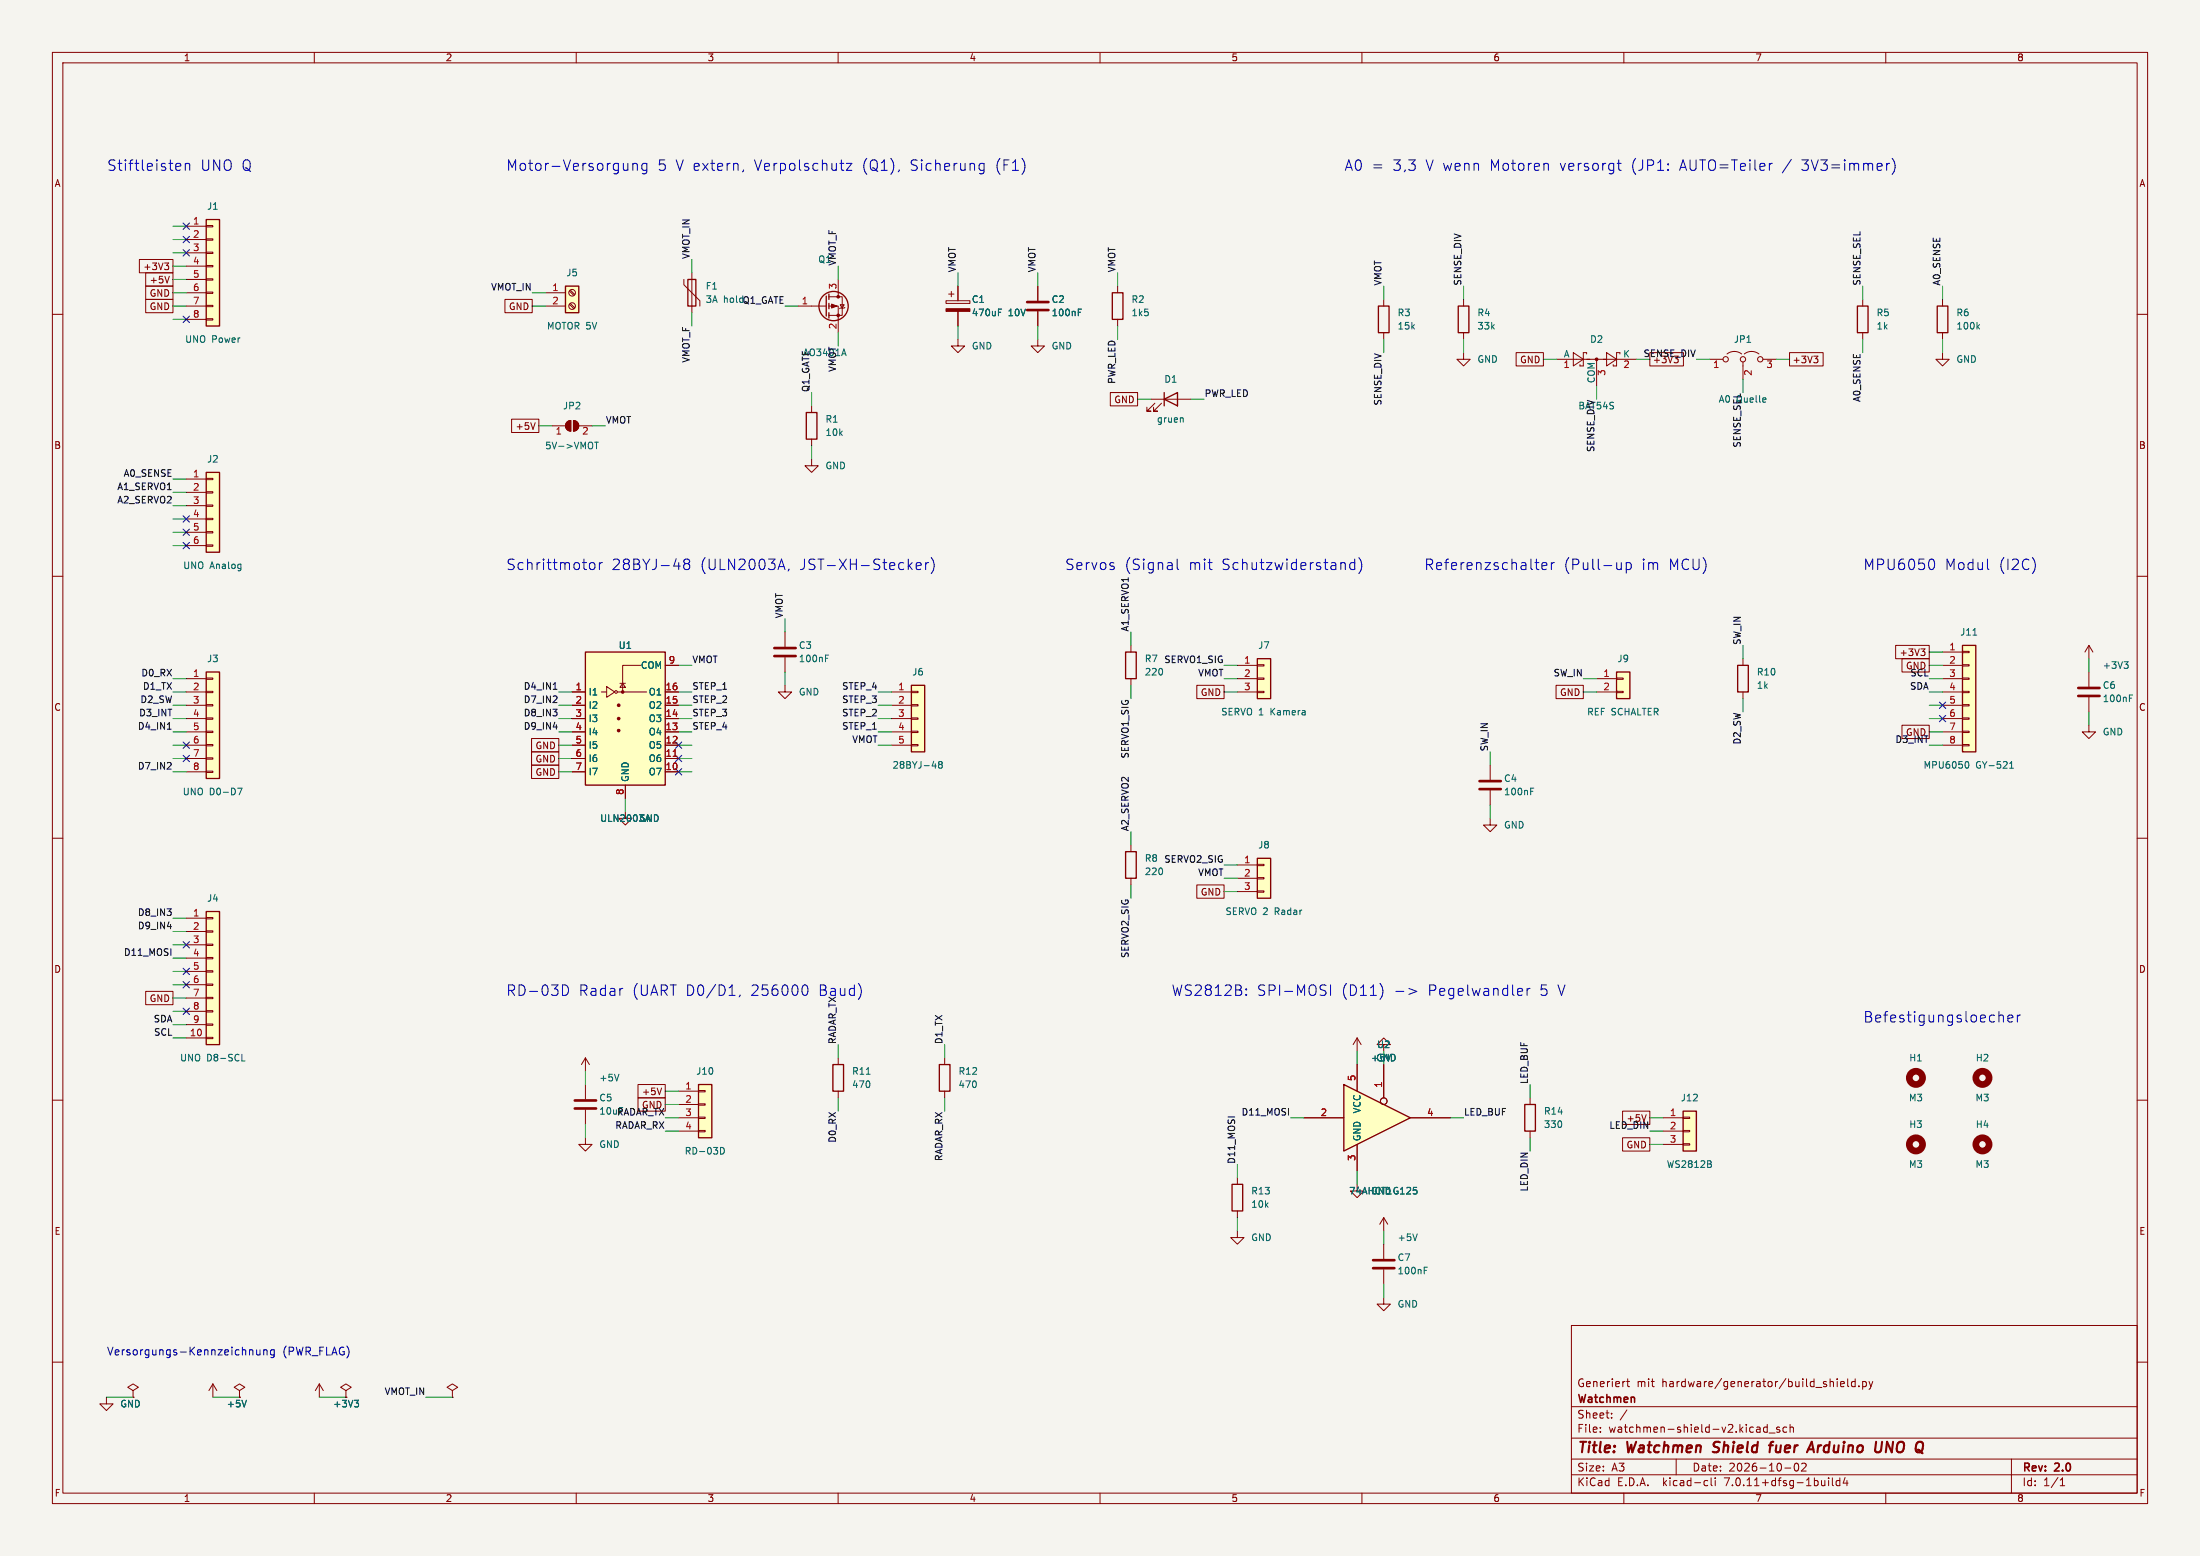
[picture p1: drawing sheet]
<svg xmlns="http://www.w3.org/2000/svg" width="420mm" height="297mm" viewBox="0 0 420 297" stroke-linecap="round" stroke-linejoin="round" font-family="sans-serif">
<path d="M0 0h420v297h-420z" fill="#f5f4ef" stroke="#f5f4ef" stroke-width=".19"/>
<g fill="none" stroke="#840000" stroke-width=".19">
<path d="M10 10h400v277h-400zM12 12h396v273h-396zM60 10v2M110 10v2M160 10v2M210 10v2M260 10v2M310 10v2M360 10v2M10 60h2M35.6 55.9h3.8M35.6 58.4h3.8"/>
<path d="M35.6 43.2h3.8M35.6 45.7h3.8M35.6 48.3h3.8M35.6 50.8h3.8M35.6 53.3h3.8M39.4 58.3h1.2v.2h-1.2zM39.4 55.8h1.2v.2h-1.2zM39.4 53.2h1.2v.3h-1.2zM39.4 50.7h1.2v.2h-1.2zM39.4 48.1h1.2v.3h-1.2zM39.4 45.6h1.2v.2h-1.2zM39.4 43.1h1.2v.2h-1.2z"/>
<path d="M104.1 55.9h3.8M104.1 58.4h3.8M108.7 58.1l.9 .8M108.7 55.5l.9 .9M108.9 57.9l.8 .9M108.9 55.4l.8 .8M130.6 53.3v1.1l3 3v1M132.1 52.1v7.6M152.4 58.4h5.3M158.2 58.4h1.8v5.1M158.2 56.6h2.6v3.6h-2.6M160 53.3v3.3"/>
<path d="M160.4 58.2h.8l-.4 .6zM161.3 58.7l-1 .2M180.6 57.4h4.6v.5h-4.6zM181.1 56.1h1M181.6 55.6v1M182.9 54.6v2.8M182.9 59.4v2.8M198.1 54.6v2.8M198.1 59.4v2.8M213.4 54.6v1.3M264.2 57.2v1.2M279.4 57.2v1.2"/>
<path d="M355.6 57.2v1.2M370.8 57.2v1.2M408 60h2M35.6 61h3.8M39.4 60.8h1.2v.3h-1.2zM154.9 77.5v1.2M182.9 64.8v1.2h1.2l-1.2 1.3-1.3-1.3h1.3M198.1 64.8v1.2h1.3l-1.3 1.3-1.3-1.3h1.3M213.4 61v1.2M219.7 76.2h7.6M220.5 77l-1.6 1.5h.8h-.8v-.8M221.7 77l-1.5 1.5h.8h-.8v-.8"/>
<path d="M264.2 63.5v1.3M279.4 67.3v1.3h1.3l-1.3 1.3-1.3-1.3h1.3M279.4 63.5v1.3M297.2 68.6h15.2M300.4 67.3l1.9 1.3-1.9 1.3zM302.9 67.6v-.3h-.6v2.6h-.7v-.3M304.8 68.6v5.1M306.7 67.3l1.9 1.3-1.9 1.3zM309.2 67.6v-.3h-.6v2.6h-.6v-.3M326.4 68.6h2.5M329.7 67.6a2.26 2.26 0 0 1 2.8 0M332.7 69.1v3.3"/>
<path d="M333 67.6a2.26 2.26 0 0 1 2.8 0M336.5 68.6h2.6M355.6 63.5v1.3M370.8 67.3v1.3h1.3l-1.3 1.3-1.2-1.3h1.2M370.8 63.5v1.3M105.4 81.3h2.5M108.3 80.5l.7-.2v2a1.02 1.02 0 0 1-1-.7 1.02 1.02 0 0 1 .3-1.1zM109.5 80.3a1.02 1.02 0 0 1 1 1 1.02 1.02 0 0 1-1 1zM110.5 81.3h2.5M154.9 87.6v1.3h1.3l-1.3 1.3-1.2-1.3h1.2M154.9 83.8v1.3M10 110h2"/>
<path d="M408 110h2M35.6 129.5h3.8M35.6 132.1h3.8M35.6 139.7h3.8M35.6 137.2h3.8M35.6 134.6h3.8M39.4 139.6h1.2v.2h-1.2zM39.4 137h1.2v.3h-1.2zM39.4 134.5h1.2v.2h-1.2zM39.4 132h1.2v.2h-1.2zM39.4 129.4h1.2v.3h-1.2zM109.2 132.1h2.6"/>
<path d="M109.2 139.7h2.6M109.2 137.2h2.6M109.2 134.6h2.6M114.8 132.1h1M115.8 131.1l1.5 1-1.5 1zM117.9 132.1h5.5M118.4 130.4h1M118.9 130.4l.5 .8h-1zM122.3 127h-3.4v5.1M127 127h2.5M127 132.1h2.5M127 139.7h2.5"/>
<path d="M127 137.2h2.5M127 134.6h2.5M149.9 130.8v1.3h1.2l-1.2 1.3-1.3-1.3h1.3M149.9 120.7v2.7M149.9 125.5v2.8M170.2 132.1h3.8M170.2 139.7h3.8M170.2 137.2h3.8M170.2 134.6h3.8M174 139.6h1.3v.2h-1.3zM174 137h1.3v.3h-1.3zM174 134.5h1.3v.2h-1.3z"/>
<path d="M174 132h1.3v.2h-1.3zM215.9 123.2v1.3M215.9 129.5v1.3M236.2 127h3.8M236.2 129.5h3.8M236.2 132.1h3.8M240 132h1.3v.2h-1.3zM240 129.4h1.3v.3h-1.3zM240 126.9h1.3v.2h-1.3zM304.8 129.5h3.8M304.8 132.1h3.8M308.6 132h1.3v.2h-1.3z"/>
<path d="M308.6 129.4h1.3v.3h-1.3zM332.7 125.7v1.3M332.7 132.1v1.3M370.8 127h3.8M370.8 129.5h3.8M370.8 132.1h3.8M370.8 139.7h3.8M370.8 137.2h3.8M370.8 134.6h3.8M370.8 124.5h3.8M374.6 139.6h1.3v.2h-1.3zM374.6 137h1.3v.3h-1.3z"/>
<path d="M374.6 134.5h1.3v.2h-1.3zM374.6 132h1.3v.2h-1.3zM374.6 129.4h1.3v.3h-1.3zM374.6 126.9h1.3v.2h-1.3zM374.6 124.3h1.3v.3h-1.3zM398.8 138.4v1.3h1.2l-1.2 1.3-1.3-1.3h1.3M398.8 123.2l-.8 1.3M398.8 123.2v2.5M398.8 123.2l.7 1.3M10 160h2M35.6 147.3h3.8M35.6 144.8h3.8"/>
<path d="M35.6 142.2h3.8M39.4 147.2h1.2v.2h-1.2zM39.4 144.7h1.2v.2h-1.2zM39.4 142.1h1.2v.3h-1.2zM109.2 147.3h2.6M109.2 144.8h2.6M109.2 142.2h2.6M119.4 154.9v1.3h1.2l-1.2 1.3-1.3-1.3h1.3M119.4 149.9v2.5M127 147.3h2.5M127 144.8h2.5M127 142.2h2.5"/>
<path d="M170.2 142.2h3.8M174 142.1h1.3v.3h-1.3zM284.5 156.2v1.3h1.2l-1.2 1.3-1.3-1.3h1.3M284.5 146.1v2.7M284.5 150.9v2.8M370.8 142.2h3.8M374.6 142.1h1.3v.3h-1.3zM408 160h2M35.6 175.3h3.8M35.6 177.8h3.8M39.4 177.7h1.2v.2h-1.2zM39.4 175.1h1.2v.3h-1.2z"/>
<path d="M215.9 161.3v1.3M215.9 167.6v1.3M236.2 165.1h3.8M236.2 167.6h3.8M236.2 170.2h3.8M240 170.1h1.3v.2h-1.3zM240 167.5h1.3v.3h-1.3zM240 165h1.3v.2h-1.3zM35.6 198.1h3.8M35.6 180.3h3.8M35.6 182.9h3.8M35.6 185.4h3.8"/>
<path d="M35.6 188h3.8M35.6 190.5h3.8M35.6 193h3.8M35.6 195.6h3.8M39.4 198h1.2v.2h-1.2zM39.4 195.5h1.2v.2h-1.2zM39.4 192.9h1.2v.3h-1.2zM39.4 190.4h1.2v.2h-1.2zM39.4 187.8h1.2v.3h-1.2zM39.4 185.3h1.2v.2h-1.2zM39.4 182.8h1.2v.2h-1.2zM39.4 180.2h1.2v.3h-1.2z"/>
<path d="M259.1 198.1l-.8 1.3M259.1 198.1v2.6M259.1 198.1l.7 1.3M264.2 199.4h1.2l-1.2-1.3-1.3 1.3h1.3v1.3M10 210h2M111.8 217.2v1.2h1.2l-1.2 1.3-1.3-1.3h1.3M160 201.9v1.3M160 208.3v1.3M180.3 201.9v1.3M180.3 208.3v1.3M292.1 209.6v1.2M292.1 215.9v1.3"/>
<path d="M408 210h2M259.1 226.1v1.2h1.2l-1.2 1.3-1.3-1.3h1.3M10 260h2M264.2 247.6v1.3h1.2l-1.2 1.3-1.3-1.3h1.3M300 253h108v32h-108zM408 260h2M20.3 266.7v1.3h1.3l-1.3 1.2-1.3-1.2h1.3M25.4 265.4l1-.6-1-.6-1 .6 1 .6v1.3M25.4 266.7h.1M40.6 264.2l-.7 1.2M40.6 264.2v2.5M40.6 264.2l.8 1.2"/>
<path d="M45.7 265.4l1-.6-1-.6-1 .6 1 .6v1.3M45.7 266.7h.1M61 264.2l-.8 1.2M61 264.2v2.5M61 264.2l.7 1.2M66 265.4l1.1-.6-1.1-.6-1 .6 1 .6v1.3M66 266.7h.1M86.4 265.4l1-.6-1-.6-1.1 .6 1.1 .6v1.3M86.4 266.7h.1M300 278.5h108M300 274.5h108M300 268.5h108"/>
<path d="M305.5 273.2v.2M305.5 272.5v.1M307.7 270.5v.2M307.7 269.8v.1M310.5 263.7h.6M310.6 269.1l-1.3 1.9M310.7 263.2v1.3l.4 .2M320 278.5v3M337.4 271.9v1.5M337.4 272.5l-.5-.1-.2 .3 .1 .6h.6M337.7 273.5h1.2M339.7 272.5l-.3-.1-.2 .2v.2l.5 .2v.3h-.5"/>
<path d="M341.1 272.5l-.4-.1-.3 .3 .1 .6h.6M341.7 272.5l.2-.1 .4 .1 .1 .9M341.7 271.9v1.5M342.7 279.4l.2-.1a.8 .8 0 0 1 .5 .7 .8 .8 0 0 1-.5 .8 1 1 0 0 1-.2-1.4zM343.9 279.4l.6-.1 .2 .1 .1 .3-.9 1.1h.9M350.7 263.2v.1M350.7 263.7v1M351.4 264.2l.7-.2-.1-.2-.4-.1-.2 .2v.7h.6M352.7 263.2v1.3l.2 .2M354.2 263.8l-.5-.1-.3 .3 .2 .6h.6M354.2 263.2v1.5M354.9 264.5v.2"/>
<path d="M355.6 263.8l.4-.1 .3 .3-.1 .6h-.6M355.6 263.7v1.5M356.8 263.7l.4 1M357.2 264.7l-.4 .5M357.5 263.7l-.3 1M384 278.5v6.5M60 285v2M110 285v2M160 285v2M210 285v2M260 285v2M300 281.5h108"/>
<path d="M310 285v2M325.6 282.6l.4 .1M326 283.5l-.4 .1M326.7 282.1v1.3l.2 .2M327.4 282.1v.1M327.4 282.6v1M340.7 280.2h1.2M349.1 282.1v.1M349.1 282.6v1M349.8 282.1v1.3l.2 .2M351.2 282.7l-.4-.1-.3 .3 .2 .6h.5M351.2 282.1v1.5"/>
<path d="M352.2 282l-.3 1.1h.9M352.6 282.6v1M360 285v2M393.3 283.6h.9M393.3 282.5l.4-.4v1.5"/>
<circle cx="109.2" cy="58.4" r=".63"/>
<circle cx="109.2" cy="55.9" r=".63"/>
<circle cx="329.4" cy="68.6" r=".51"/>
<circle cx="332.7" cy="68.6" r=".51"/>
<circle cx="336" cy="68.6" r=".51"/>
<circle cx="117.6" cy="132.1" r=".25"/>
</g>
<path d="M327 277.1l.2 .1M327.3 275.4l-.1 .6M337.7 275.9h.8M338.5 275.2l-.4 .1-.1 .2-.2 1.7M345.2 276.6h1M345.9 275.2l.4 2M360 277.2l.3-2 .8 2" fill="none" stroke="#840000" stroke-width=".4"/>
<g fill="#ffffc2" stroke="#ffffc2" stroke-width=".19">
<path d="M107.9 54.6h2.6v5.1h-2.6z"/>
<path d="M39.4 174h2.5v25.4h-2.5z"/>
<path d="M240 163.8h2.6v7.7h-2.6z"/>
<path d="M240 125.7h2.6v7.7h-2.6z"/>
<path d="M111.8 124.5h15.2v25.4h-15.2z"/>
<path d="M374.6 123.2h2.6v20.3h-2.6z"/>
<path d="M308.6 128.3h2.5v5.1h-2.5z"/>
<path d="M39.4 41.9h2.5v20.3h-2.5z"/>
<path d="M174 130.8h2.5v12.7h-2.5z"/>
<path d="M39.4 128.3h2.5v20.3h-2.5z"/>
</g>
<g fill="none" stroke="#840000" stroke-width=".25">
<path d="M39.4 41.9h2.5v20.3h-2.5zM107.9 54.6h2.6v5.1h-2.6zM131.3 53.3h1.5v5.1h-1.5zM157.7 56.5v3.8M158.2 56.1v1.1M158.2 57.9v1M158.2 59.7v1M212.3 55.9h2.1v5.1h-2.1zM263.1 58.4h2.1v5.1h-2.1zM278.4 58.4h2v5.1h-2zM354.6 58.4h2v5.1h-2zM369.8 58.4h2.1v5.1h-2.1z"/>
<path d="M153.9 78.7h2.1v5.1h-2.1zM222.2 76.2l2.6-1.3v2.6zM222.2 74.9v2.6M39.4 128.3h2.5v20.3h-2.5zM111.8 124.5h15.2v25.4h-15.2zM174 130.8h2.5v12.7h-2.5zM214.9 124.5h2v5h-2zM240 125.7h2.6v7.7h-2.6zM308.6 128.3h2.5v5.1h-2.5zM331.7 127h2.1v5.1h-2.1zM374.6 123.2h2.6v20.3h-2.6zM39.4 174h2.5v25.4h-2.5z"/>
<path d="M214.9 162.6h2v5h-2zM240 163.8h2.6v7.7h-2.6zM159 203.2h2v5.1h-2zM179.3 203.2h2.1v5.1h-2.1zM291.1 210.8h2v5.1h-2z"/>
<circle cx="159.1" cy="58.4" r="2.79"/>
</g>
<g fill="none" stroke="#006464" stroke-width=".19">
<path d="M190.6 59.6h.4M190.6 59h.6M205.9 59.6h.4M205.9 59h.6M161.1 66.6l.4 1.3M225.7 79.7l.2 .2v.7M377.5 62.3l.4 .5M377.9 62l-.5 .4M113.5 84.4h.7M113.9 84.4v1.3M157.6 125.6h.4M157.6 125h.6"/>
<path d="M376.6 121.2h.8M405.5 126.3h.8l-.5 .5M406 126.8l.3 .2v.3l-.3 .3M45.4 150.4h.8l-.5 1.3M178 146.2h.7M179.4 145.9l-.2-.2 .2-.3h.2l.3 .2-.3 .3M179.4 145.9l-.2 .2v.4l.2 .1h.4l.1-.2v-.3l-.3-.2M179.4 145.9h.2M292.2 151h.4M292.2 150.4h.6M375.4 145.4a.68 .68 0 0 1 .5 .6 .68 .68 0 0 1-.5 .6M383.7 146.6h.7"/>
<path d="M383.7 145.7l.3-.3v1.2M46.2 202.5h.6M165.4 205h.7M47 267.3l-.4 1.2M67.7 267.3h.7l-.4 .5M68.2 267.8l.2 .2v.3l-.2 .2"/>
</g>
<path d="M196.1 59.2h4.1M196.1 57.7h4.1M147.8 125.2h4.1M147.8 123.7h4.1M282.4 150.6h4.1M282.4 149.1h4.1" fill="none" stroke="#840000" stroke-width=".51"/>
<g fill="#840000" stroke="#840000" stroke-width=".19">
<path d="M180.6 58.9h4.6v.5h-4.6z"/>
<path d="M158.7 58l1.1 .4-1.1 .4z"/>
<path d="M108.3 80.5l.7-.2v2a1.02 1.02 0 0 1-1-.7 1.02 1.02 0 0 1 .3-1.1z"/>
<path d="M109.5 80.3a1.02 1.02 0 0 1 1 1 1.02 1.02 0 0 1-1 1z"/>
<circle cx="304.8" cy="68.6" r=".25"/>
<circle cx="118.1" cy="139.4" r=".25"/>
<circle cx="118.1" cy="137.2" r=".25"/>
<circle cx="118.1" cy="134.6" r=".25"/>
<circle cx="118.9" cy="132.1" r=".25"/>
<circle cx="160" cy="60.2" r=".25"/>
<circle cx="160" cy="56.6" r=".25"/>
</g>
<path d="M128.5 144.4h.7" fill="none" stroke="#a90000" stroke-width=".19"/>
<g fill="none" stroke="#840000" stroke-width="1.3">
<circle cx="365.8" cy="205.7" r="1.27"/>
<circle cx="365.8" cy="218.4" r="1.27"/>
<circle cx="378.5" cy="205.7" r="1.27"/>
<circle cx="378.5" cy="218.4" r="1.27"/>
</g>
<path d="M256.5 207l12.7 6.4-12.7 6.3z" fill="#ffffc2"/>
<path d="M39.4 90.2h2.5v15.2h-2.5zM133.3 207h2.6v10.2h-2.6zM256.5 207l12.7 6.4-12.7 6.3zM321.3 212.1h2.5v7.6h-2.5zM235.2 226.1h2v5h-2z" fill="none" stroke="#840000" stroke-width=".25"/>
<g fill="none" stroke="#840000" stroke-width=".19">
<path d="M26.6 49.5h6.4v2.6h-6.4zM27.8 57.1h5.2v2.6h-5.2zM27.8 52.1h5.2v2.5h-5.2zM27.8 54.6h5.2v2.6h-5.2zM31.4 50.2h.8l-.4 .5M32 50.7l.2 .2v.3l-.2 .3M32.3 52.7l-.4 1.3M96.4 57.1h5.2v2.6h-5.2zM182.9 54.6v2.8M182.9 59.4v2.8M198.1 54.6v2.8M198.1 59.4v2.8"/>
<path d="M212 74.9h5.2v2.6h-5.2zM289.4 67.3h5.2v2.6h-5.2zM315 67.3h6.4v2.6h-6.4zM320.4 69l-.3 .3M341.6 67.3h6.4v2.6h-6.4zM346.3 68h.7l-.4 .5M346.8 68.5l.2 .2v.3l-.2 .3M35.6 91.4h3.8M35.6 94h3.8M35.6 96.5h3.8M35.6 99.1h3.8M39.4 98.9h1.2v.3h-1.2z"/>
<path d="M39.4 96.4h1.2v.2h-1.2zM39.4 93.9h1.2v.2h-1.2zM39.4 91.3h1.2v.3h-1.2zM97.7 80h5.2v2.6h-5.2zM102.2 80.7l-.5 1.3M35.6 101.6h3.8M35.6 104.1h3.8M39.4 104h1.2v.3h-1.2zM39.4 101.5h1.2v.2h-1.2zM109.2 132.1h2.6M109.2 139.7h2.6M109.2 137.2h2.6"/>
<path d="M109.2 134.6h2.6M127 132.1h2.5M127 139.7h2.5M127 137.2h2.5M127 134.6h2.5M127 127h2.5M228.5 130.8h5.2v2.6h-5.2zM297.1 130.8h5.2v2.6h-5.2zM361.9 123.2h6.4v2.5h-6.4zM363.1 125.7h5.2v2.6h-5.2zM363.1 138.4h5.2v2.6h-5.2zM366.7 123.9h.8l-.4 .4"/>
<path d="M367.2 124.3l.3 .3v.3l-.3 .2M398.8 128.3v2.8M398.8 133.1v2.8M101.5 141h5.2v2.5h-5.2zM101.5 143.5h5.2v2.6h-5.2zM101.5 146h5.2v2.6h-5.2zM109.2 147.3h2.6M109.2 144.8h2.6M109.2 142.2h2.6M119.4 149.9v2.5M127 147.3h2.5M127 144.8h2.5"/>
<path d="M127 142.2h2.5M228.5 168.9h5.2v2.6h-5.2zM27.8 189.2h5.2v2.6h-5.2zM111.8 201.9v2.6M111.8 207v2.8M111.8 211.8v2.8M111.8 201.9l-.8 1.3M111.8 201.9l.7 1.3M121.8 209.5h5.2v2.6h-5.2zM121.8 207h5.2v2.6h-5.2zM126.3 207.7l-.4 1.3M129.5 213.4h3.8"/>
<path d="M129.5 215.9h3.8M129.5 208.3h3.8M129.5 210.8h3.8M133.3 215.8h1.3v.2h-1.3zM133.3 213.2h1.3v.3h-1.3zM133.3 210.7h1.3v.2h-1.3zM133.3 208.2h1.3v.2h-1.3zM248.9 213.4h7.6M259.1 203.2v5.1M259.1 218.4v5.1M264.2 203.2v6.4M269.2 213.4h7.7"/>
<path d="M309.8 212.1h5.2v2.5h-5.2zM309.8 217.2h5.2v2.5h-5.2zM314.3 212.8l-.5 1.2M317.5 213.4h3.8M317.5 215.9h3.8M317.5 218.4h3.8M321.3 218.3h1.3v.3h-1.3zM321.3 215.8h1.3v.2h-1.3zM321.3 213.2h1.3v.3h-1.3zM236.2 234.9v1.3h1.3l-1.3 1.3-1.3-1.3h1.3M236.2 224.8v1.3M236.2 231.1v1.3"/>
<path d="M264.2 232.4v2.5M264.2 237.5v2.8M264.2 232.4l-.8 1.3M264.2 232.4l.7 1.3M264.2 242.3v2.8M25.4 266.7h.1M45.7 266.7h.1M66 266.7h.1"/>
<circle cx="264.2" cy="210.2" r=".63"/>
</g>
<g fill="none" stroke="#006464" stroke-width=".19">
<path d="M190.6 59.6h.4M190.6 59h.6M205.9 59.6h.4M205.9 59h.6M406.5 133.3h.4M406.5 132.7h.6M118.2 205l-.5 1.3M137.6 219a.64 .64 0 0 1 .7 .7 .64 .64 0 0 1-.7 .6zM269.8 226.6h.6M270 227.1h.3l.2 .3-.1 .4-.4 .1M270.6 235.5l-.5 1.3M326.6 222.2l.1 .2-.1 .4"/>
<path d="M326.6 221.7v.3M271.9 242.5h.4M271.9 241.9h.6M47 267.3l-.4 1.2M67.7 267.3h.7l-.4 .5M68.2 267.8l.2 .2v.3l-.2 .2"/>
</g>
<g fill="#ffffc2" stroke="#ffffc2" stroke-width=".19">
<path d="M321.3 212.1h2.5v7.6h-2.5z"/>
<path d="M39.4 90.2h2.5v15.2h-2.5z"/>
<path d="M133.3 207h2.6v10.2h-2.6z"/>
</g>
<path d="M396.7 132.8h4.1M396.7 131.3h4.1M109.7 211.6h4.1M109.7 210.1h4.1M262.1 242.1h4.1M262.1 240.5h4.1" fill="none" stroke="#840000" stroke-width=".51"/>
<path d="M32 139.2h.7M105.6 131.6h.7" fill="none" stroke="#0f0f0f" stroke-width=".19"/>
<g fill="none" stroke="#0000c2" stroke-width=".19">
<path d="M33.8 31.2l.6 .1 .1 .4-.9 .2M34.4 32.4l-.6 .1M35.4 31.4a.5 .5 0 0 1 .8 .1v1M35.4 31.2v1.3M119.9 31.2v1.3M119.9 32.3l-.1 .1M120.8 31.4a.5 .5 0 0 1 .9 .1v1M120.8 31.2v1.3M123.5 31.3l-.6-.1-.4 .4v.5l.2 .3h.8M123.5 31.2v1.6a.54 .54 0 0 1-.9 .3M142 32.4l-.2 .4M160.3 31.2h.8"/>
<path d="M160.9 32.5h.2M161.6 31.2h1l-1 1.3h1M187.1 31.3l.2-.1 .6 .1M187.1 32.4h.8M187.9 31.2v1.6a.54 .54 0 0 1-.9 .3M295.3 31.2l.3 .3v1M308.7 31.2h.8M309 30.5v1.7l.1 .2 .4 .1M338.4 31.2l-.4 .1M360.7 31.2l-.3 .1-.2 .3M361.2 30.2a2.29 2.29 0 0 1 0 3.1M112.6 107.6a.54 .54 0 0 1 .6-.2 .54 .54 0 0 1 .4 .4v.5a.54 .54 0 0 1-.6 .4 .54 .54 0 0 1-.5-.4z"/>
<path d="M114.4 107.4v1.3M115 107.4l-.4 .1-.2 .3M128.6 108.1h1.3M130.9 107.6l-.4 .4 .1 .5 .3 .2 .6-.1 .2-.3-.1-.5-.3-.2M130.9 107.6l-.4-.4 .1-.3 .3-.2 .6 .1 .2 .3-.1 .3-.3 .2M130.9 107.6h.4M148.7 108.1h1M149.2 106.7l.7 2M150.6 108.6l-.2 .4M174.9 108.1l1-.2-.1-.4-.6-.1-.3 .3 .1 .9h.8M176.7 107.4v1.3M177.3 107.4l-.4 .1-.2 .3"/>
<path d="M177.8 106.4a2.29 2.29 0 0 1 0 3.1M224.7 106.7v1.7l.3 .3M258.6 107.5l-.5-.1-.4 .4v.5l.2 .3h.7M258.6 106.7v2M259.4 106.4a2.29 2.29 0 0 1 0 3.1M294.4 108.1l.9-.2-.1-.4-.6-.1-.2 .3 .1 .9h.7M296.2 107.4v1.3M296.7 107.4l-.3 .1-.2 .3M309.5 108.5a.54 .54 0 0 1-.8 .1M309.5 107.4v1.3M310.5 107.5l.5-.1 .4 .4v.5l-.2 .3h-.7M310.5 107.4v2"/>
<path d="M368.8 106.7a1.25 1.25 0 0 1 0 2M379.5 108.6l.2 .1M388.5 107.3v1.3M107.4 188a1.05 1.05 0 0 1 1.1 .6 1.05 1.05 0 0 1-.4 1.3l-.7 .1M139.2 190h1.1M141.3 189.9l-.2 .4M153.4 188.1a.47 .47 0 0 1 .7 .3 1.03 1.03 0 0 1-.5 1.6l-.2-.1M237.9 189.8v.2M237.9 188.8v.1M252.9 188l.2 .1M253 189.2v.6M254 188v2"/>
<path d="M263.7 188.1l.1 .2a2.37 2.37 0 0 1-.1 2.1M266.5 189.2h1.5M269 188.7l1.5 .5-1.5 .6M290.4 188.7l.2 .1 .1 .3-1 .2M290.6 189.9l-.2 .1M291.5 188.7v1.3M292.1 188.7l-.4 .1-.2 .2M381.7 193.8h.7l.1 1.3M383.3 194.4l1-.2-.1-.4-.6-.1-.3 .3 .1 1h.8M385.1 193.7v1.4M385.7 193.7l-.4 .1-.2 .3M47.8 257.6h.3l.2 .3v.7"/>
<path d="M49 257.6l.1 1h.3l.2-.1M49.6 257.6v1M50.3 257.8l.3-.2 .3 .1 .1 .9M50.3 257.6v1M52.3 257.7l-.4-.1-.3 .3 .2 .7h.5M52.3 257.6v1.3l-.2 .2h-.4"/>
</g>
<g fill="none" stroke="#009600" stroke-width=".19">
<path d="M33 53.3h2.6M33 50.8h2.6M33 45.7h2.6M33 43.2h2.6M33 58.4h2.6M33 55.9h2.6M33 48.3h2.6M101.6 58.4h2.5M101.6 55.9h2.5M132.1 49.5v2.6M132.1 59.7v2.5M149.9 58.4h2.5"/>
<path d="M160 50.8v2.5M182.9 52.1v2.5M198.1 52.1v2.5M213.4 52.1v2.5M264.2 54.6v2.6M279.4 54.6v2.6M355.6 54.6v2.6M370.8 54.6v2.6M33 61h2.6M154.9 74.9v2.6M160 63.5v2.5M182.9 62.2v2.6"/>
<path d="M198.1 62.2v2.6M213.4 62.2v2.6M217.2 76.2h2.5M227.3 76.2h2.6M264.2 64.8v2.5M279.4 64.8v2.5M294.6 68.6h2.6M304.8 73.7v2.5M312.4 68.6h2.6M323.8 68.6h2.6M332.7 72.4v2.5M339.1 68.6h2.5"/>
<path d="M355.6 64.8v2.5M370.8 64.8v2.5M33 94h2.6M33 99.1h2.6M33 96.5h2.6M33 91.4h2.6M102.9 81.3h2.5M113 81.3h2.6M154.9 85.1v2.5M33 104.1h2.6M33 101.6h2.6M149.9 118.1v2.6"/>
<path d="M33 134.6h2.6M33 137.2h2.6M33 132.1h2.6M33 129.5h2.6M33 139.7h2.6M106.7 134.6h2.5M106.7 137.2h2.5M106.7 132.1h2.5M106.7 139.7h2.5M129.5 127h2.6M129.5 134.6h2.6M129.5 137.2h2.6"/>
<path d="M129.5 132.1h2.6M129.5 139.7h2.6M149.9 128.3v2.5M167.6 134.6h2.6M167.6 137.2h2.6M167.6 132.1h2.6M167.6 139.7h2.6M215.9 120.7v2.5M215.9 130.8v2.6M233.7 127h2.5M233.7 132.1h2.5M233.7 129.5h2.5"/>
<path d="M302.3 132.1h2.5M302.3 129.5h2.5M332.7 123.2v2.5M332.7 133.4v2.5M368.3 124.5h2.5M368.3 127h2.5M368.3 134.6h2.5M368.3 137.2h2.5M368.3 132.1h2.5M368.3 129.5h2.5M368.3 139.7h2.5M398.8 125.7v2.6"/>
<path d="M398.8 135.9v2.5M33 142.2h2.6M33 144.8h2.6M33 147.3h2.6M106.7 142.2h2.5M106.7 144.8h2.5M106.7 147.3h2.5M119.4 152.4v2.5M129.5 142.2h2.6M129.5 144.8h2.6M129.5 147.3h2.6M167.6 142.2h2.6"/>
<path d="M215.9 158.8v2.5M284.5 143.5v2.6M284.5 153.7v2.5M368.3 142.2h2.5M33 177.8h2.6M33 175.3h2.6M215.9 168.9v2.6M233.7 165.1h2.5M233.7 167.6h2.5M233.7 170.2h2.5M33 195.6h2.6M33 193h2.6"/>
<path d="M33 198.1h2.6M33 182.9h2.6M33 180.3h2.6M33 190.5h2.6M33 188h2.6M33 185.4h2.6M160 199.4v2.5M180.3 199.4v2.5M111.8 204.5v2.5M111.8 214.6v2.6M127 215.9h2.5M127 213.4h2.5"/>
<path d="M127 210.8h2.5M127 208.3h2.5M160 209.6v2.5M180.3 209.6v2.5M246.4 213.4h2.5M259.1 200.7v2.5M264.2 200.7v2.5M276.9 213.4h2.5M292.1 207v2.6M292.1 217.2v2.5M315 215.9h2.5M315 218.4h2.5"/>
<path d="M315 213.4h2.5M236.2 222.2v2.6M236.2 232.4v2.5M259.1 223.5v2.6M264.2 234.9v2.6M264.2 245.1v2.5M20.3 266.7h5.1M40.6 266.7h5.1M61 266.7h5M81.3 266.7h5.1"/>
</g>
<g fill="none" stroke="#000084" stroke-width=".19">
<path d="M35 42.6l1.2 1.2M35 47.7l1.2 1.2M35 45.1l1.2 1.2M36.2 42.6l-1.2 1.2M36.2 47.7l-1.2 1.2M36.2 45.1l-1.2 1.2M35 60.4l1.2 1.2M36.2 60.4l-1.2 1.2M35 98.5l1.2 1.2M36.2 98.5l-1.2 1.2M35 101l1.2 1.2M35 103.5l1.2 1.2"/>
<path d="M36.2 101l-1.2 1.2M36.2 103.5l-1.2 1.2M370.2 136.6l1.2 1.2M370.2 134l1.2 1.2M371.4 136.6l-1.2 1.2M371.4 134l-1.2 1.2M35 141.6l1.2 1.2M35 144.2l1.2 1.2M36.2 141.6l-1.2 1.2M36.2 144.2l-1.2 1.2M128.9 141.6l1.2 1.2M128.9 144.2l1.2 1.2"/>
<path d="M128.9 146.7l1.2 1.2M130.1 141.6l-1.2 1.2M130.1 144.2l-1.2 1.2M130.1 146.7l-1.2 1.2M35 179.7l1.2 1.2M36.2 179.7l-1.2 1.2M35 192.4l1.2 1.2M35 184.8l1.2 1.2M35 187.4l1.2 1.2M36.2 192.4l-1.2 1.2M36.2 184.8l-1.2 1.2M36.2 187.4l-1.2 1.2"/>
</g>
<path d="M128.5 144.4h.7" fill="none" stroke="#a90000" stroke-width=".19"/>
<g font-size="2.8" fill="#0000c2">
<text x="20.3" y="32.8">Stiftleisten</text>
<text x="38.2" y="32.8">UNO Q</text>
<text x="96.5" y="32.8">Motor-Versorgung</text>
<text x="125.4" y="32.8">5 V extern,</text>
<text x="144" y="32.8">Verpolschutz</text>
<text x="164.6" y="32.8">(Q1),</text>
<text x="173.8" y="32.8">Sicherung</text>
<text x="190.2" y="32.8">(F1)</text>
<text x="256.5" y="32.8">A0 =</text>
<text x="265.8" y="32.8">3,3</text>
<text x="272.1" y="32.8">V wenn</text>
<text x="284.4" y="32.8">Motoren</text>
<text x="297.8" y="32.8">versorgt</text>
<text x="311.5" y="32.8">(JP1:</text>
<text x="320.8" y="32.8">AUTO=Teiler</text>
<text x="340.5" y="32.8">/</text>
<text x="344.2" y="32.8">3V3=immer)</text>
<text x="96.5" y="109">Schrittmotor</text>
<text x="116.7" y="109">28BYJ-48</text>
<text x="133.6" y="109">(ULN2003A,</text>
<text x="152.6" y="109">JST-XH-Stecker)</text>
<text x="203.2" y="109">Servos</text>
<text x="214.6" y="109">(Signal</text>
<text x="226.8" y="109">mit</text>
<text x="233.2" y="109">Schutzwiderstand)</text>
<text x="271.8" y="109">Referenzschalter</text>
<text x="298.4" y="109">(Pull-up</text>
<text x="313.3" y="109">im</text>
<text x="318.5" y="109">MCU)</text>
<text x="355.6" y="109">MPU6050</text>
<text x="371.2" y="109">Modul</text>
<text x="381.5" y="109">(I2C)</text>
<text x="96.5" y="190.3">RD-03D</text>
<text x="110.4" y="190.3">Radar</text>
<text x="120.6" y="190.3">(UART D0/D1,</text>
<text x="143.3" y="190.3">256000</text>
<text x="156.3" y="190.3">Baud)</text>
<text x="223.5" y="190.3">WS2812B:</text>
<text x="239.9" y="190.3">SPI-MOSI</text>
<text x="256" y="190.3">(D11)</text>
<text x="272.6" y="190.3">Pegelwandler</text>
<text x="294" y="190.3">5 V</text>
<text x="355.6" y="195.3">Befestigungsloecher</text>
</g>
<g font-size="2.8" fill="#840000">
<text x="301" y="277.9">Title:</text>
<text x="310.6" y="277.9">Watchmen</text>
<text x="327.9" y="277.9">Shield</text>
<text x="339.5" y="277.9">fuer</text>
<text x="347.7" y="277.9">Arduino</text>
<text x="361.2" y="277.9">UNO</text>
</g>
<g font-size="2.1" fill="#0000c2">
<text x="20.3" y="258.8">Versorgungs-Kennzeichnung</text>
<text x="53.9" y="258.8">(PWR_FLAG)</text>
</g>
<g font-size="2.1" fill="#840000">
<text x="301" y="268.2">Watchmen</text>
<text x="301" y="265">Generiert</text>
<text x="312.4" y="265">mit</text>
<text x="317.3" y="265">hardware/generator/build_shield.py</text>
<text x="301" y="273.7">File:</text>
<text x="301" y="271">Sheet:</text>
<text x="307.1" y="273.7">watchmen-shield-v2.kicad_sch</text>
<text x="301" y="281.1">Size:</text>
<text x="307.6" y="281.1">A3</text>
<text x="323" y="281.1">Date:</text>
<text x="330" y="281.1">2026-10-02</text>
<text x="386" y="281.3">Rev:</text>
<text x="392.4" y="281.3">2.0</text>
<text x="301" y="283.9">KiCad</text>
<text x="308.7" y="283.9">E.D.A.</text>
<text x="317.6" y="283.9">kicad-cli</text>
<text x="329.5" y="283.9">7.0.11+dfsg-1build4</text>
<text x="386" y="283.9">Id:</text>
<text x="390.1" y="283.9">1/1</text>
</g>
<g font-size="1.8" fill="#840000">
<text x="35" y="11.9">1</text>
<text x="85" y="11.9">2</text>
<text x="135" y="11.9">3</text>
<text x="185" y="11.9">4</text>
<text x="235" y="11.9">5</text>
<text x="285" y="11.9">6</text>
<text x="335" y="11.9">7</text>
<text x="385" y="11.9">8</text>
<text x="10.3" y="35.9">A</text>
<text x="408.3" y="35.9">A</text>
<text x="27.3" y="51.8">+3V3</text>
<text x="28.5" y="59.4">GND</text>
<text x="28.5" y="54.3">+5V</text>
<text x="28.5" y="56.8">GND</text>
<text x="97.1" y="59.4">GND</text>
<text x="290.1" y="69.5">GND</text>
<text x="342.1" y="69.5">+3V3</text>
<text x="212.6" y="77.2">GND</text>
<text x="98.3" y="82.2">+5V</text>
<text x="10.3" y="85.9">B</text>
<text x="408.2" y="85.9">B</text>
<text x="362.5" y="125.4">+3V3</text>
<text x="363.8" y="128">GND</text>
<text x="10.3" y="135.9">C</text>
<text x="229.1" y="133">GND</text>
<text x="297.7" y="133">GND</text>
<text x="408.2" y="135.9">C</text>
<text x="102.1" y="143.2">GND</text>
<text x="102.1" y="145.7">GND</text>
<text x="102.1" y="148.3">GND</text>
<text x="229.1" y="171.1">GND</text>
<text x="10.3" y="185.9">D</text>
<text x="408.2" y="185.9">D</text>
<text x="28.5" y="191.5">GND</text>
<text x="122.5" y="209.2">+5V</text>
<text x="310.4" y="219.4">GND</text>
<text x="10.3" y="235.9">E</text>
<text x="408.3" y="235.9">E</text>
<text x="10.3" y="285.9">F</text>
<text x="35" y="286.9">1</text>
<text x="85" y="286.9">2</text>
<text x="135" y="286.9">3</text>
<text x="185" y="286.9">4</text>
<text x="235" y="286.9">5</text>
<text x="285" y="286.9">6</text>
<text x="335" y="286.9">7</text>
<text x="385" y="286.9">8</text>
<text x="408.3" y="285.9">F</text>
</g>
<g font-size="1.8" fill="#006464">
<text x="39.4" y="40.2">J1</text>
<text x="108" y="52.9">J5</text>
<text x="156.1" y="50.4">Q1</text>
<text x="134.6" y="55.5">F1</text>
<text x="134.6" y="58">3A</text>
<text x="185.4" y="58">C1</text>
<text x="200.7" y="58">C2</text>
<text x="215.9" y="58">R2</text>
<text x="35.2" y="65.6">UNO Power</text>
<text x="104.3" y="63.1">MOTOR 5V</text>
<text x="185.4" y="60.6">470uF</text>
<text x="192.5" y="60.6">10V</text>
<text x="200.7" y="60.6">100nF</text>
<text x="215.9" y="60.6">1k5</text>
<text x="266.7" y="60.6">R3</text>
<text x="266.7" y="63.1">15k</text>
<text x="282" y="60.6">R4</text>
<text x="282" y="63.1">33k</text>
<text x="303.5" y="65.6">D2</text>
<text x="330.9" y="65.6">JP1</text>
<text x="358.2" y="60.6">R5</text>
<text x="358.2" y="63.1">1k</text>
<text x="373.4" y="60.6">R6</text>
<text x="373.4" y="63.1">100k</text>
<text x="185.4" y="66.9">GND</text>
<text x="200.7" y="66.9">GND</text>
<text x="282" y="69.4">GND</text>
<text x="298.4" y="68.3">A</text>
<text x="309.8" y="68.3">K</text>
<text x="373.4" y="69.4">GND</text>
<text x="222.2" y="73.3">D1</text>
<text x="304.5" y="73.2" transform="rotate(-90 304.5 73.2)">COM</text>
<text x="328" y="77.1">A0</text>
<text x="107.4" y="78.3">JP2</text>
<text x="157.5" y="80.9">R1</text>
<text x="157.5" y="83.4">10k</text>
<text x="220.8" y="80.9">gruen</text>
<text x="39.4" y="88.5">J2</text>
<text x="104" y="86">5V-&gt;VMOT</text>
<text x="157.5" y="89.8">GND</text>
<text x="34.9" y="108.8">UNO Analog</text>
<text x="118" y="124.1">U1</text>
<text x="152.4" y="124.1">C3</text>
<text x="240.1" y="124.1">J7</text>
<text x="374.1" y="121.5">J11</text>
<text x="39.4" y="126.6">J3</text>
<text x="122.2" y="127.9">COM</text>
<text x="152.4" y="126.6">100nF</text>
<text x="174.1" y="129.1">J6</text>
<text x="218.4" y="126.6">R7</text>
<text x="218.4" y="129.1">220</text>
<text x="308.7" y="126.6">J9</text>
<text x="335.3" y="129.1">R10</text>
<text x="335.3" y="131.7">1k</text>
<text x="401.3" y="127.9">+3V3</text>
<text x="401.3" y="131.7">C6</text>
<text x="112.3" y="132.9">I1</text>
<text x="112.3" y="135.5">I2</text>
<text x="123.7" y="135.5">O2</text>
<text x="123.7" y="132.9">O1</text>
<text x="152.4" y="132.9">GND</text>
<text x="233" y="136.8">SERVO 1</text>
<text x="242.6" y="136.8">Kamera</text>
<text x="302.9" y="136.8">REF SCHALTER</text>
<text x="401.3" y="134.2">100nF</text>
<text x="112.3" y="138">I3</text>
<text x="112.3" y="140.6">I4</text>
<text x="112.3" y="143.1">I5</text>
<text x="123.7" y="143.1">O5</text>
<text x="123.7" y="140.6">O4</text>
<text x="123.7" y="138">O3</text>
<text x="401.3" y="140.6">GND</text>
<text x="112.3" y="145.6">I6</text>
<text x="112.3" y="148.2">I7</text>
<text x="120.2" y="149.4" transform="rotate(-90 120.2 149.4)">GND</text>
<text x="123.7" y="148.2">O7</text>
<text x="123.7" y="145.6">O6</text>
<text x="170.3" y="146.9">28BYJ-48</text>
<text x="287" y="149.5">C4</text>
<text x="367.1" y="146.9">MPU6050</text>
<text x="377.2" y="146.9">GY-521</text>
<text x="34.8" y="152">UNO D0-D7</text>
<text x="287" y="152">100nF</text>
<text x="114.5" y="157.1">ULN2003A</text>
<text x="121.9" y="157.1">GND</text>
<text x="287" y="158.3">GND</text>
<text x="218.4" y="164.7">R8</text>
<text x="218.4" y="167.2">220</text>
<text x="240.1" y="162.2">J8</text>
<text x="39.4" y="172.3">J4</text>
<text x="233.9" y="174.9">SERVO 2</text>
<text x="243.4" y="174.9">Radar</text>
<text x="34.3" y="202.8">UNO D8-SCL</text>
<text x="261.6" y="202.8">+5V</text>
<text x="262.6" y="202.8">GND</text>
<text x="262.8" y="200.3">U2</text>
<text x="364.4" y="202.8">H1</text>
<text x="377.1" y="202.8">H2</text>
<text x="114.3" y="206.6">+5V</text>
<text x="132.8" y="205.3">J10</text>
<text x="162.6" y="207.9">470</text>
<text x="162.6" y="205.3">R11</text>
<text x="182.9" y="207.9">470</text>
<text x="182.9" y="205.3">R12</text>
<text x="114.3" y="210.4">C5</text>
<text x="259.9" y="212.6" transform="rotate(-90 259.9 212.6)">VCC</text>
<text x="294.7" y="213">R14</text>
<text x="294.7" y="215.5">330</text>
<text x="320.8" y="210.4">J12</text>
<text x="364.3" y="210.4">M3</text>
<text x="364.4" y="215.5">H3</text>
<text x="377" y="210.4">M3</text>
<text x="377.1" y="215.5">H4</text>
<text x="114.3" y="219.3">GND</text>
<text x="130.6" y="220.6">RD-03D</text>
<text x="259.9" y="217.9" transform="rotate(-90 259.9 217.9)">GND</text>
<text x="318.1" y="223.1">WS2812B</text>
<text x="364.3" y="223.1">M3</text>
<text x="377" y="223.1">M3</text>
<text x="238.8" y="230.7">10k</text>
<text x="238.8" y="228.2">R13</text>
<text x="257.5" y="228.2">74AHCT1G125</text>
<text x="261.6" y="228.2">GND</text>
<text x="238.8" y="237.1">GND</text>
<text x="266.7" y="237.1">+5V</text>
<text x="266.7" y="240.9">C7</text>
<text x="266.7" y="243.4">100nF</text>
<text x="266.7" y="249.8">GND</text>
<text x="22.9" y="268.8">GND</text>
<text x="43.2" y="268.8">+5V</text>
<text x="63.5" y="268.8">+3V3</text>
</g>
<g font-size="1.8" fill="#a90000">
<text x="36.8" y="42.9">1</text>
<text x="36.8" y="45.5">2</text>
<text x="36.8" y="48">3</text>
<text x="36.8" y="50.5">4</text>
<text x="36.8" y="53.1">5</text>
<text x="36.8" y="55.6">6</text>
<text x="36.8" y="58.2">7</text>
<text x="105.3" y="55.6">1</text>
<text x="105.3" y="58.2">2</text>
<text x="153" y="58.2">1</text>
<text x="159.8" y="55.3" transform="rotate(-90 159.8 55.3)">3</text>
<text x="36.8" y="60.7">8</text>
<text x="159.8" y="62.9" transform="rotate(-90 159.8 62.9)">2</text>
<text x="298.4" y="70.6">1</text>
<text x="306.8" y="71.8" transform="rotate(-90 306.8 71.8)">3</text>
<text x="309.8" y="70.6">2</text>
<text x="327" y="70.6">1</text>
<text x="334.7" y="71.8" transform="rotate(-90 334.7 71.8)">2</text>
<text x="337.1" y="70.6">3</text>
<text x="106" y="83.3">1</text>
<text x="111.1" y="83.3">2</text>
<text x="36.8" y="91.2">1</text>
<text x="36.8" y="93.7">2</text>
<text x="36.8" y="96.3">3</text>
<text x="36.8" y="98.8">4</text>
<text x="36.8" y="101.3">5</text>
<text x="36.8" y="103.9">6</text>
<text x="372" y="124.2">1</text>
<text x="36.8" y="129.3">1</text>
<text x="36.8" y="131.8">2</text>
<text x="109.8" y="131.8">1</text>
<text x="127" y="131.8">16</text>
<text x="127.6" y="126.7">9</text>
<text x="171.4" y="131.8">1</text>
<text x="237.4" y="126.7">1</text>
<text x="237.4" y="129.3">2</text>
<text x="237.4" y="131.8">3</text>
<text x="306" y="129.3">1</text>
<text x="306" y="131.8">2</text>
<text x="372" y="126.7">2</text>
<text x="372" y="129.3">3</text>
<text x="372" y="131.8">4</text>
<text x="36.8" y="134.4">3</text>
<text x="36.8" y="136.9">4</text>
<text x="109.8" y="134.4">2</text>
<text x="109.8" y="136.9">3</text>
<text x="127" y="136.9">14</text>
<text x="127" y="134.4">15</text>
<text x="171.4" y="134.4">2</text>
<text x="171.4" y="136.9">3</text>
<text x="372" y="134.4">5</text>
<text x="372" y="136.9">6</text>
<text x="36.8" y="139.4">5</text>
<text x="36.8" y="142">6</text>
<text x="109.8" y="139.4">4</text>
<text x="109.8" y="142">5</text>
<text x="127" y="142">12</text>
<text x="127" y="139.4">13</text>
<text x="171.4" y="139.4">4</text>
<text x="171.4" y="142">5</text>
<text x="372" y="139.4">7</text>
<text x="372" y="142">8</text>
<text x="36.8" y="144.5">7</text>
<text x="36.8" y="147.1">8</text>
<text x="109.8" y="144.5">6</text>
<text x="109.8" y="147.1">7</text>
<text x="127" y="147.1">10</text>
<text x="127" y="144.5">11</text>
<text x="119.1" y="151.8" transform="rotate(-90 119.1 151.8)">8</text>
<text x="237.4" y="164.8">1</text>
<text x="237.4" y="167.4">2</text>
<text x="237.4" y="169.9">3</text>
<text x="36.8" y="175">1</text>
<text x="36.8" y="177.5">2</text>
<text x="36.8" y="180.1">3</text>
<text x="36.8" y="182.6">4</text>
<text x="36.8" y="185.2">5</text>
<text x="36.8" y="187.7">6</text>
<text x="36.8" y="190.2">7</text>
<text x="36.2" y="197.9">10</text>
<text x="36.8" y="192.8">8</text>
<text x="36.8" y="195.3">9</text>
<text x="130.7" y="208">1</text>
<text x="258.8" y="206.4" transform="rotate(-90 258.8 206.4)">5</text>
<text x="263.9" y="207.7" transform="rotate(-90 263.9 207.7)">1</text>
<text x="130.7" y="210.6">2</text>
<text x="130.7" y="213.1">3</text>
<text x="130.7" y="215.6">4</text>
<text x="252" y="213.1">2</text>
<text x="272.3" y="213.1">4</text>
<text x="318.7" y="213.1">1</text>
<text x="318.7" y="215.6">2</text>
<text x="258.8" y="221.7" transform="rotate(-90 258.8 221.7)">3</text>
<text x="318.7" y="218.2">3</text>
</g>
<g font-size="1.8" fill="#0f0f0f">
<text x="131.7" y="49.5" transform="rotate(-90 131.7 49.5)">VMOT_IN</text>
<text x="159.7" y="50.8" transform="rotate(-90 159.7 50.8)">VMOT_F</text>
<text x="182.5" y="52.1" transform="rotate(-90 182.5 52.1)">VMOT</text>
<text x="197.8" y="52.1" transform="rotate(-90 197.8 52.1)">VMOT</text>
<text x="213" y="52.1" transform="rotate(-90 213 52.1)">VMOT</text>
<text x="93.7" y="55.5">VMOT_IN</text>
<text x="138.1" y="58">holdQ1_GATE</text>
<text x="263.8" y="54.6" transform="rotate(-90 263.8 54.6)">VMOT</text>
<text x="279" y="54.6" transform="rotate(-90 279 54.6)">SENSE_DIV</text>
<text x="355.2" y="54.6" transform="rotate(-90 355.2 54.6)">SENSE_SEL</text>
<text x="370.5" y="54.6" transform="rotate(-90 370.5 54.6)">A0_SENSE</text>
<text x="131.7" y="69.3" transform="rotate(-90 131.7 69.3)">VMOT_F</text>
<text x="153.2" y="68.2">AO3401A</text>
<text x="159.7" y="71.1" transform="rotate(-90 159.7 71.1)">VMOT</text>
<text x="313.7" y="68.2">SENSE_DIV</text>
<text x="315.4" y="69.5">+3V3</text>
<text x="154.6" y="74.9" transform="rotate(-90 154.6 74.9)">Q1_GATE</text>
<text x="213" y="73.4" transform="rotate(-90 213 73.4)">PWR_LED</text>
<text x="229.9" y="75.9">PWR_LED</text>
<text x="263.8" y="77.5" transform="rotate(-90 263.8 77.5)">SENSE_DIV</text>
<text x="331.5" y="77.1">Quelle</text>
<text x="355.2" y="76.8" transform="rotate(-90 355.2 76.8)">A0_SENSE</text>
<text x="115.6" y="80.9">VMOT</text>
<text x="301.2" y="78.3">BAT54S</text>
<text x="304.4" y="86.4" transform="rotate(-90 304.4 86.4)">SENSE_DIV</text>
<text x="332.4" y="85.5" transform="rotate(-90 332.4 85.5)">SENSE_SEL</text>
<text x="22.3" y="93.6">A1_SERVO1</text>
<text x="23.5" y="91.1">A0_SENSE</text>
<text x="22.3" y="96.2">A2_SERVO2</text>
<text x="149.5" y="118.1" transform="rotate(-90 149.5 118.1)">VMOT</text>
<text x="215.6" y="120.7" transform="rotate(-90 215.6 120.7)">A1_SERVO1</text>
<text x="332.4" y="123.2" transform="rotate(-90 332.4 123.2)">SW_IN</text>
<text x="26.9" y="129.2">D0_RX</text>
<text x="27.2" y="131.7">D1_TX</text>
<text x="99.9" y="131.7">D4_IN1</text>
<text x="132.1" y="126.7">VMOT</text>
<text x="132.1" y="131.7">STEP_1</text>
<text x="160.7" y="131.7">STEP_4</text>
<text x="222.2" y="126.7">SERVO1_SIG</text>
<text x="228.6" y="129.2">VMOT</text>
<text x="296.5" y="129.2">SW_IN</text>
<text x="364.5" y="131.7">SDA</text>
<text x="364.6" y="129.2">SCL</text>
<text x="26.5" y="136.8">D3_INT</text>
<text x="26.7" y="134.3">D2_SW</text>
<text x="99.9" y="136.8">D8_IN3</text>
<text x="99.9" y="134.3">D7_IN2</text>
<text x="132.1" y="134.3">STEP_2</text>
<text x="132.1" y="136.8">STEP_3</text>
<text x="160.7" y="134.3">STEP_3</text>
<text x="160.7" y="136.8">STEP_2</text>
<text x="26.2" y="139.4">D4_IN1</text>
<text x="99.9" y="139.4">D9_IN4</text>
<text x="132.1" y="139.4">STEP_4</text>
<text x="160.7" y="139.4">STEP_1</text>
<text x="162.6" y="141.9">VMOT</text>
<text x="284.1" y="143.5" transform="rotate(-90 284.1 143.5)">SW_IN</text>
<text x="332.4" y="142.2" transform="rotate(-90 332.4 142.2)">D2_SW</text>
<text x="361.7" y="141.9">D3_INT</text>
<text x="363.8" y="140.7">GND</text>
<text x="26.2" y="147">D7_IN2</text>
<text x="215.6" y="144.9" transform="rotate(-90 215.6 144.9)">SERVO1_SIG</text>
<text x="215.6" y="158.8" transform="rotate(-90 215.6 158.8)">A2_SERVO2</text>
<text x="222.2" y="164.8">SERVO2_SIG</text>
<text x="228.6" y="167.3">VMOT</text>
<text x="26.2" y="177.5">D9_IN4</text>
<text x="26.2" y="174.9">D8_IN3</text>
<text x="23.6" y="182.5">D11_MOSI</text>
<text x="215.6" y="183" transform="rotate(-90 215.6 183)">SERVO2_SIG</text>
<text x="29.2" y="195.2">SDA</text>
<text x="29.3" y="197.8">SCL</text>
<text x="180" y="199.4" transform="rotate(-90 180 199.4)">D1_TX</text>
<text x="291.7" y="207" transform="rotate(-90 291.7 207)">LED_BUF</text>
<text x="114.3" y="213">10uFRADAR_TX</text>
<text x="117.4" y="215.6">RADAR_RX</text>
<text x="122.5" y="211.8">GND</text>
<text x="236.9" y="213">D11_MOSI</text>
<text x="279.4" y="213">LED_BUF</text>
<text x="307.1" y="215.6">LED_DIN</text>
<text x="310.4" y="214.3">+5V</text>
<text x="159.7" y="218.2" transform="rotate(-90 159.7 218.2)">D0_RX</text>
<text x="180" y="221.7" transform="rotate(-90 180 221.7)">RADAR_RX</text>
<text x="235.9" y="222.2" transform="rotate(-90 235.9 222.2)">D11_MOSI</text>
<text x="291.7" y="227.5" transform="rotate(-90 291.7 227.5)">LED_DIN</text>
<text x="73.3" y="266.4">VMOT_IN</text>
</g>
<text font-size="1.8" fill="#0000c2" x="159.7" y="199.4" transform="rotate(-90 159.7 199.4)">RADAR_TX</text>
</svg>
